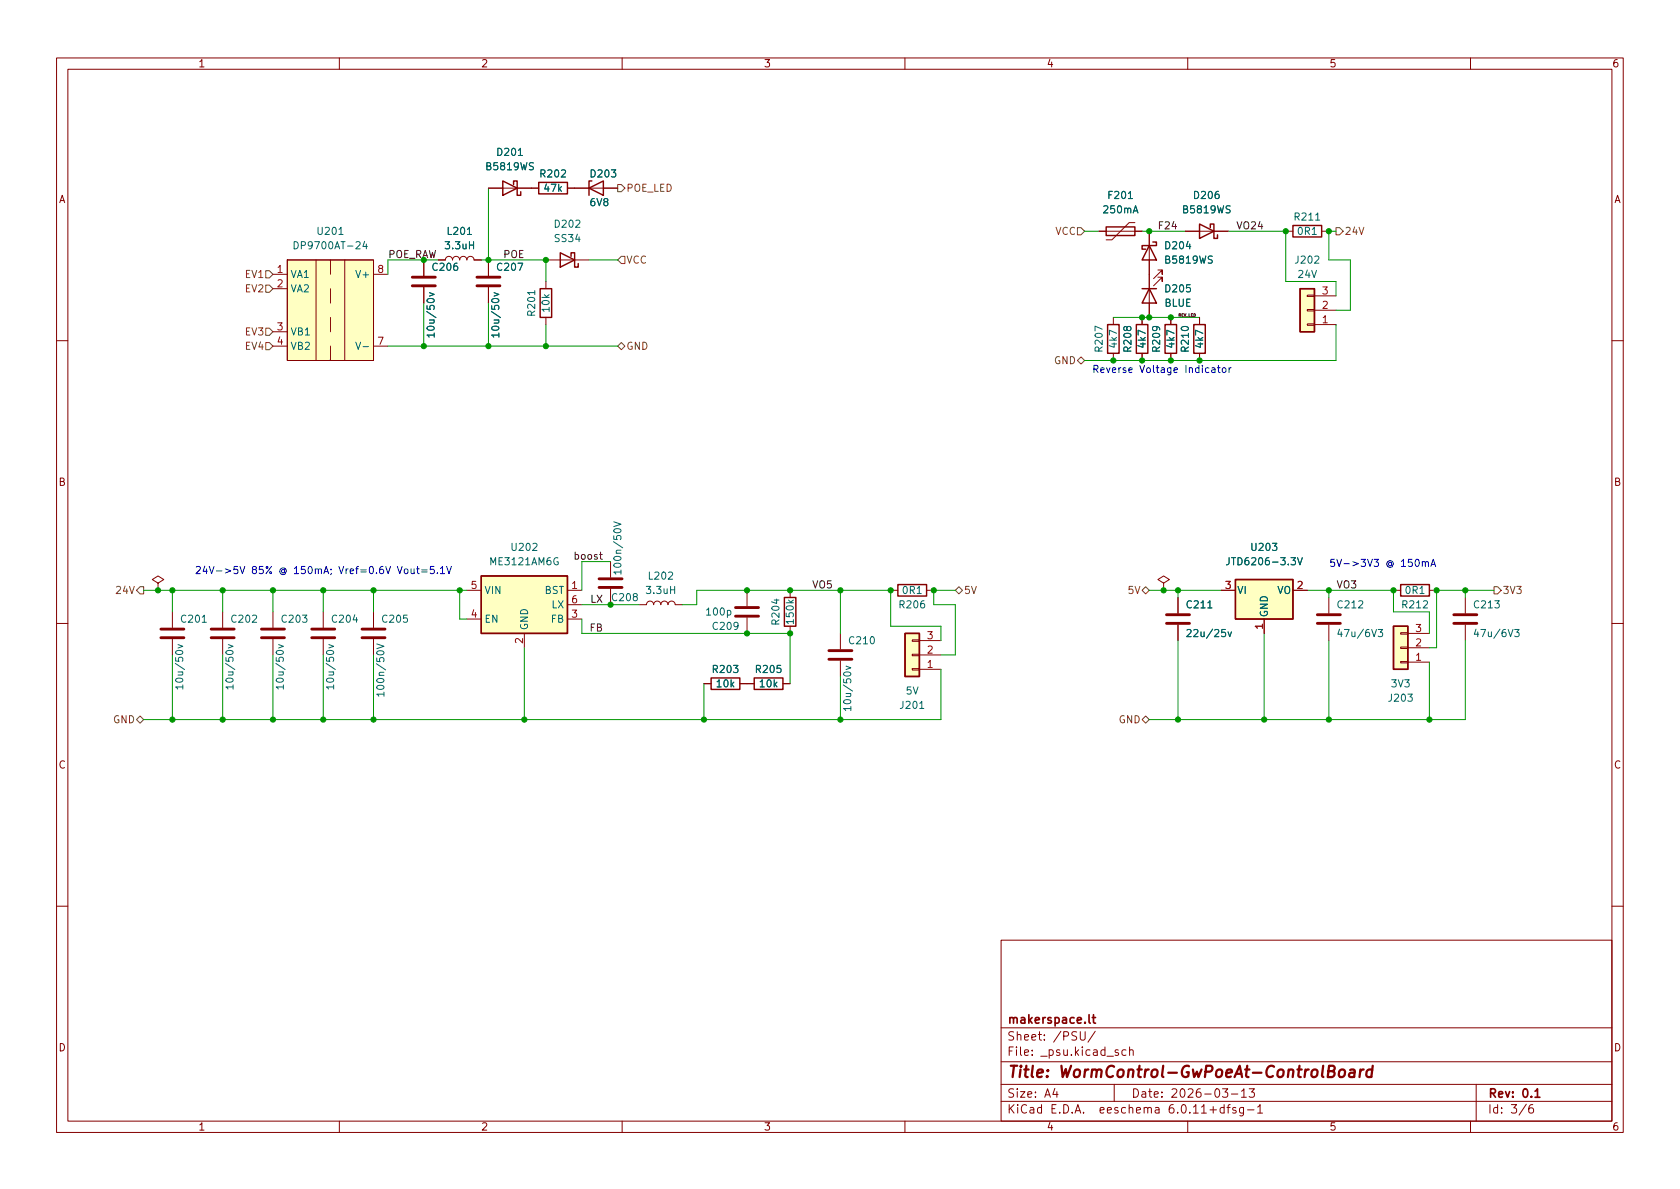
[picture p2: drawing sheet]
<svg xmlns="http://www.w3.org/2000/svg" width="297mm" height="210mm" viewBox="0 0 297 210" stroke-linecap="round" stroke-linejoin="round" font-family="sans-serif">
<g fill="none" stroke="#840000" stroke-width=".18">
<path d="M10 10.2h277v190.1h-277zM12 12.2h273v186.1h-273zM60 10.2v2M110 10.2v2M160 10.2v2M210 10.2v2M260 10.2v2M86.4 33.3h8.8M100.3 33.3h8.9M200.7 39.4h-1.1l-3 3h-1M48.3 48.5h2.5M48.3 51h2.5"/>
<path d="M48.3 58.7h2.5M50.8 46h15.2v17.7h-15.2zM55.9 46v17.7M58.4 46v2.5M58.4 51v2.6M58.4 56.1v2.6M61 46v17.7M66 48.5h2.6M74.9 46v2.8M74.9 50.8v2.8M77.5 46h1.2a.64 .64 0 0 1 .7-.7 .64 .64 0 0 1 .6 .7 .64 .64 0 0 1 .6-.7 .64 .64 0 0 1 .7 .7 .64 .64 0 0 1 .6-.7 .64 .64 0 0 1 .6 .7 .64 .64 0 0 1 .7-.7 .64 .64 0 0 1 .6 .7h1.3M86.4 46v2.8"/>
<path d="M86.4 50.8v2.8M96.5 49.8v1.2M96.5 56.1v1.3M96.5 46h7.6M194.3 40.9h7.6M196.8 56.1v1.3M201.9 56.1v1.3M203.2 40.9v15.2M204.7 47.7h.8v.8v-.8l-1.5 1.6M204.7 49h.8v.8v-.8l-1.5 1.5M207 56.1v1.3M209.5 40.9h7.7"/>
<path d="M212.1 56.1v1.3M227.3 40.9h1.3M231.1 52.2h1.3v.2h-1.3zM231.1 54.7h1.3v.3h-1.3zM231.1 57.3h1.3v.2h-1.3zM232.4 57.4h3.8M232.4 54.9h3.8M232.4 52.3h3.8M233.7 40.9h1.2M10 60.2h2M48.3 61.2h2.5M58.4 61.2v2.5"/>
<path d="M66 61.2h2.6M196.8 62.5v1.2M201.9 62.5v1.2M207 62.5v1.2M212.1 62.5v1.2M285 60.2h2M107.9 99.3v2.8M10 110.2h2M27.9 103.1l1.1-.6-1.1-.7-1 .7 1 .6v1.3M27.9 104.4h.1M30.5 108.2v2.8M30.5 113v2.8"/>
<path d="M39.4 108.2v2.8M39.4 113v2.8M48.3 108.2v2.8M48.3 113v2.8M57.1 108.2v2.8M57.1 113v2.8M66 108.2v2.8M66 113v2.8M82.5 104.4h2.6M82.5 109.5h2.6M92.7 112v2.5M100.3 104.4h2.6"/>
<path d="M100.3 109.5h2.6M100.3 106.9h2.6M107.9 104.1v2.8M113 106.9h1.3a.64 .64 0 0 1 .6-.6 .64 .64 0 0 1 .7 .6 .64 .64 0 0 1 .6-.6 .64 .64 0 0 1 .6 .6 .64 .64 0 0 1 .7-.6 .64 .64 0 0 1 .6 .6 .64 .64 0 0 1 .6-.6 .64 .64 0 0 1 .7 .6h1.2M132.1 104.4v2.8M132.1 109.2v2.8M139.7 104.4v1.3M139.7 110.7v1.3M148.6 112v2.8M148.6 116.8v2.8M157.5 104.4h1.2M161.3 113.2h1.3v.2h-1.3z"/>
<path d="M161.3 115.7h1.3v.2h-1.3zM161.3 118.2h1.3v.3h-1.3zM162.6 118.4h3.8M162.6 115.8h3.8M162.6 113.3h3.8M163.8 104.4h1.3M205.7 103.1l1.1-.6-1.1-.7-1 .7 1 .6v1.3M205.7 104.4h.1M208.3 105.7v2.8M208.3 110.5v2.8M215.9 104.4h2.5M223.5 109.5v2.5"/>
<path d="M228.6 104.4h2.5M234.9 105.7v2.8M234.9 110.5v2.8M246.4 104.4h1.2M247.6 111.9h1.3v.2h-1.3zM247.6 114.4h1.3v.3h-1.3zM247.6 117h1.3v.2h-1.3zM248.9 117.1h3.8M248.9 114.5h3.8M248.9 112h3.8M252.7 104.4h1.3M259.1 105.7v2.8"/>
<path d="M259.1 110.5v2.8M285 110.2h2M124.5 120.9h1.2M130.8 120.9h2.5M138.4 120.9h1.3M10 160.2h2M177 166.3h108v32h-108zM285 160.2h2M60 198.3v2M110 198.3v2M160 198.3v2M177 194.8h108"/>
<path d="M177 191.8h108M177 187.8h108M177 181.8h108M182.5 186.5v.1M182.5 185.7v.1M184.6 183.8v.1M184.6 183v.1M193.6 182.4l-1.2 1.9M197 191.8v3M199.7 185.8l.2-.2 .4 .1 .1 .9M199.7 185.1v1.5M204.3 195.9h.6v.9"/>
<path d="M204.9 196.2l-.5 .1a.29 .29 0 0 0-.2 .2 .29 .29 0 0 0 .2 .3h.5M210 198.3v2M217.7 193.5h1.2M219.5 193l.4-.5v1.5M219.5 194h.9M220.6 196.3h1.1M220.9 192.5h.9l-.5 .6 .4 .1v.7l-.2 .1h-.4l-.2-.1M222.4 195.8l.4-.5v1.5M222.4 196.8h.8M260 198.3v2M261 191.8v6.5M271 195.3a.6 .6 0 0 0-.7 .7v.5l.1 .3h.5l.2-.1 .1-.5-.2-.2-.4-.1-.3 .3"/>
</g>
<path d="M238.7 189.2l.2-.1 .6 .1-.1 1.3M239.5 189.6l-.7 .1a.4 .4 0 0 0-.3 .3 .4 .4 0 0 0 .3 .5l.6-.1M240.5 189.1l-.1 1.4M241.1 189.1l-.4 .1-.2 .3M242.6 189.2a.66 .66 0 0 0-1 .3v.6l.1 .3 .2 .1 .6-.1M242.7 188.5l-.2 2" fill="none" stroke="#840000" stroke-width=".4"/>
<path d="M192.6 179.4v1.3l.2 .2M193.1 179.9h.6M193.3 179.4v1.3l.4 .2" fill="none" stroke="#840000" stroke-width=".3"/>
<g fill="#ffffc2" stroke="#ffffc2" stroke-width=".18">
<path d="M85.1 101.8h15.2v10.2h-15.2z"/>
<path d="M229.9 51h2.5v7.7h-2.5z"/>
<path d="M50.8 46h15.2v17.7h-15.2z"/>
<path d="M160 112h2.6v7.6h-2.6z"/>
<path d="M246.4 110.7h2.5v7.7h-2.5z"/>
<path d="M218.4 102.5h10.2v7h-10.2z"/>
</g>
<g fill="none" stroke="#840000" stroke-width=".25">
<path d="M88.9 32l2.5 1.3-2.5 1.2zM90.8 32.6v-.6h.6v2.5h.7v-.6M95.2 32.3h5.1v2h-5.1zM104.1 33.3l2.6-1.3v2.5zM104.6 32h-.5v2.5M212.1 39.6l2.5 1.3-2.5 1.3zM228.6 39.9h5.1v2h-5.1zM95.5 51h2v5.1h-2zM99.1 44.7l2.5 1.3-2.5 1.2zM101 45.3v-.6h.6v2.5h.6v-.6M195.6 40.1h5.1v1.6h-5.1zM195.8 57.4h2.1v5.1h-2.1z"/>
<path d="M200.9 57.4h2v5.1h-2zM201.9 51h2.6M203.2 43.4l1.3 2.6h-2.6zM203.2 51l1.3 2.6h-2.6zM203.8 42.8h.7v.6h-2.6v.7h.7M206 57.4h2v5.1h-2zM211.1 57.4h2v5.1h-2zM214 40.3v-.7h.6v2.6h.7v-.7M229.9 51h2.5v7.7h-2.5zM85.1 101.8h15.2v10.2h-15.2zM125.7 119.9h5.1v2h-5.1zM133.3 119.9h5.1v2h-5.1z"/>
<path d="M138.7 105.7h2v5h-2zM158.7 103.4h5.1v2h-5.1zM160 112h2.6v7.6h-2.6zM218.4 102.5h10.2v7h-10.2zM246.4 110.7h2.5v7.7h-2.5zM247.6 103.4h5.1v2h-5.1z"/>
</g>
<g fill="none" stroke="#006464" stroke-width=".18">
<path d="M91.7 27.5h.7M94.3 28.8h-.5l-.2 .1v.3l.6 .3 .1 .3-.2 .2h-.5M199.5 35.1h.7M200.4 37.7l.4-1.3 .4 1.3M200.5 37.3h.6M217.5 36.4h-.5l-.2 .1v.4l.6 .2 .1 .3-.2 .3-.5-.1M232.6 38.9h.7M59.9 41.5h.8M63 42.9l.4-.2 .3 .4-.8 .9h.8M64.5 42.7l-.3 .9h.8M64.8 43.2v.8M75.6 52.9a.69 .69 0 0 1 1.2 .3 .72 .72 0 0 1-1.3-.1z"/>
<path d="M75.9 51.8l.9 .3-.9 .3M82.6 41.5h.8M83 43.3h.7M83.7 42.7v1.3M87.1 52.9a.69 .69 0 0 1 1.1 .3 .72 .72 0 0 1-1.3-.1zM87.4 51.8l.8 .3-.8 .3M91.6 46.5h.8l-.5 1.3M94.6 51.4v.7M194.9 58.2l-1.3-.5v.8M210.1 42.7l-.3 .9h.7M214.3 45.3h-.4l-.2 .1v.4l.5 .2 .1 .3-.2 .2h-.5M232 41.5h.7"/>
<path d="M232.5 45.4l.5-.1 .2 .3-.8 .9h.8M62.9 60.5l.4 1.3 .5-1.3M64.2 61.3h1M94.2 96.2l.5-.1 .2 .3-.7 .9h.7M98.6 98.7a.59 .59 0 0 0-.7 .5 .59 .59 0 0 0 .7 .6l.1-.5h-.2M108.5 92.3l1.3 .4-1.3 .4M108.6 93.6a.69 .69 0 0 1 1.2 .3 .72 .72 0 0 1-1.3-.1zM225 96.1h.8l-.5 .5 .4 .1v.5l-.2 .1-.5-.1M228.3 98.6h.8l-.5 .5 .4 .1v.6l-.2 .1-.5-.1M229.4 98.6l.4 1.3 .5-1.3M31.2 115.1a.69 .69 0 0 1 1.1 .3 .72 .72 0 0 1-1.2-.1zM31.5 114l.8 .3-.8 .3"/>
<path d="M35.8 110h.7M40.1 115.1a.69 .69 0 0 1 1.1 .3 .72 .72 0 0 1-1.3-.1zM40.4 114l.8 .3-.8 .3M49 115.1a.69 .69 0 0 1 1.1 .3 .72 .72 0 0 1-1.3-.1zM49.3 114l.8 .3-.8 .3M57.8 115.1a.69 .69 0 0 1 1.2 .3 .72 .72 0 0 1-1.3-.1zM58.1 114l.9 .3-.9 .3M62.7 108.7l-.3 .9h.8M66.6 113.9l1.3 .4-1.3 .4M66.7 115.2a.69 .69 0 0 1 1.2 .3 .72 .72 0 0 1-1.3-.1zM118.2 101.3l.5-.1 .2 .3-.8 .9h.8M118.6 104.3h.7"/>
<path d="M119.3 103.7v1.3M128.6 108l.4-.1 .2 .3-.1 .5h-.5M137.3 105.9v.8l-.9-.3M139.4 106.1l.5 .5M140.3 106.1l-.5 .4M149.3 118.9a.69 .69 0 0 1 1.1 .3 .72 .72 0 0 1-1.2-.1zM149.6 117.8l.8 .3-.8 .3M162.2 105h.7M213.6 107.5h.7M216.6 111.3h-.6v.6l.2-.1 .4 .1 .1 .1-.1 .5-.1 .1-.5-.1M217.1 111.7l.3 .9 .3-.9M242.5 111.3l.5 1.3 .4-1.3"/>
<path d="M243.7 111.3h.8l-.5 .5 .4 .1v.6l-.2 .1-.5-.1M251.1 105h.7M266.7 111.3l.4 1.3 .4-1.3M267.8 111.3h.8l-.4 .5 .3 .1v.6l-.1 .1-.6-.1M162.6 125.3h.7M248.9 122.7h.8l-.4 .5 .3 .1v.6l-.1 .1-.6-.1"/>
</g>
<g fill="none" stroke="#840000" stroke-width=".51">
<path d="M72.9 50.5h4.1M72.9 49h4.1M84.3 50.5h4.1M84.3 49h4.1M28.4 112.8h4.1M28.4 111.2h4.1M37.3 112.8h4.1M37.3 111.2h4.1M46.2 112.8h4.1M46.2 111.2h4.1M55.1 112.8h4.1M55.1 111.2h4.1"/>
<path d="M64 112.8h4.1M64 111.2h4.1M105.9 103.9h4.1M105.9 102.4h4.1M130 107.4h4.1M130 109h4.1M146.6 116.6h4M146.6 115.1h4M206.2 110.2h4.1M206.2 108.7h4.1M232.9 110.2h4.1M232.9 108.7h4.1"/>
<path d="M257 110.2h4.1M257 108.7h4.1"/>
</g>
<g fill="none" stroke="#725600" stroke-width=".18">
<path d="M109.2 32.6h.7l.6 .7-.6 .6h-.7zM47 50.4h.6l.7 .6-.7 .7h-.6zM47 58h.6l.7 .7-.7 .6h-.6zM47 47.9h.6l.7 .6-.7 .6h-.6zM109.2 46l.7-.7h.6v1.3h-.6zM190.5 40.3h.6l.7 .6-.7 .6h-.6zM236.2 40.3h.7l.6 .6-.6 .6h-.7zM47 60.6h.6l.7 .6-.7 .6h-.6zM109.2 61.2l.7-.6 .6 .6-.6 .6zM191.1 63.1l.7 .6-.7 .7-.6-.7zM24.8 103.8h.6v1.2h-.6l-.7-.6zM168.9 104.4l.6-.6 .7 .6-.7 .6z"/>
<path d="M201.9 104.4l.7-.6 .6 .6-.6 .6zM264.2 103.8h.6l.6 .6-.6 .6h-.6zM24.1 127.2l.7-.6 .6 .6-.6 .7zM201.9 127.2l.7-.6 .6 .6-.6 .7z"/>
</g>
<path d="M106 98.1h.5M106.2 97.6v1.1l.3 .2" fill="none" stroke="#0f0f0f" stroke-width=".18"/>
<path d="M199.6 65.5l.6-.2-.1-.2-.3-.1-.2 .2v.6h.5M207.6 65.5l.6-.2-.1-.2-.3-.1-.2 .2v.6h.5M217.3 65v.9M217.7 65l-.4 .3M241.8 98.9l.4 1.3 .4-1.3M242.9 98.9h.8l-.4 .5 .4 .1v.5l-.2 .2-.6-.2M42 100.2h-.6l-.1 .6 .2-.1h.5l.1 .2-.1 .4-.2 .1-.5-.1M42.4 100.2l.5 1.2 .4-1.2M68.2 100.2l.4 1.2 .4-1.2M79 100.2l.4 1.2 .4-1.2" fill="none" stroke="#0000c2" stroke-width=".18"/>
<g fill="none" stroke="#009600" stroke-width=".18">
<path d="M86.4 33.3v12.7M74.9 46h-6.3v2.5M74.9 53.6v7.6M85.1 46h11.4v3.8M86.4 53.6v7.6M96.5 57.4v3.8M104.1 46h5.1M191.8 40.9h2.5M196.8 56.1h15.3M201.9 40.9h7.6M217.2 40.9h10.1v8.9h8.9v2.5M236.2 40.9h-1.3v5.1h3.9v8.9h-2.6"/>
<path d="M236.2 57.4v6.3h-44.4M68.6 61.2h40.6M107.9 99.3h-5v5.1M25.4 104.4h57.1M30.5 104.4v3.8M30.5 115.8v11.4M39.4 104.4v3.8M39.4 115.8v11.4M48.3 104.4v3.8M48.3 115.8v11.4M57.1 104.4v3.8M57.1 115.8v11.4"/>
<path d="M66 104.4v3.8M66 115.8v11.4M81.3 104.4v5.1h1.2M92.7 114.5v12.7M102.9 109.5v2.5h36.8v8.9M102.9 106.9h10.1M120.6 106.9h2.6v-2.5h34.3v6.3h8.9v2.6M148.6 104.4v7.6M148.6 119.6v7.6M166.4 118.4v8.8h-141M168.9 104.4h-3.8v2.5h3.8v8.9h-2.5M203.2 104.4h12.7"/>
<path d="M208.3 104.4v1.3M208.3 113.3v13.9M223.5 112v15.2M231.1 104.4h15.3v3.8h6.3v3.8M234.9 104.4v1.3M234.9 113.3v13.9M252.7 117.1v10.1M259.1 113.3v13.9h-55.9M259.1 104.4v1.3M264.2 104.4h-10.2v10.1h-1.3M124.5 120.9v6.3"/>
</g>
<g fill="#009600" stroke="#009600" stroke-width=".18">
<circle cx="203.2" cy="40.9" r=".46"/>
<circle cx="234.9" cy="40.9" r=".46"/>
<circle cx="227.3" cy="40.9" r=".46"/>
<circle cx="201.9" cy="56.1" r=".46"/>
<circle cx="203.2" cy="56.1" r=".46"/>
<circle cx="207" cy="56.1" r=".46"/>
<circle cx="66" cy="127.2" r=".46"/>
<circle cx="92.7" cy="127.2" r=".46"/>
<circle cx="124.5" cy="127.2" r=".46"/>
<circle cx="81.3" cy="104.4" r=".46"/>
<circle cx="66" cy="104.4" r=".46"/>
<circle cx="57.1" cy="127.2" r=".46"/>
<circle cx="132.1" cy="112" r=".46"/>
<circle cx="107.9" cy="106.9" r=".46"/>
<circle cx="132.1" cy="104.4" r=".46"/>
<circle cx="205.7" cy="104.4" r=".46"/>
<circle cx="148.6" cy="127.2" r=".46"/>
<circle cx="139.7" cy="112" r=".46"/>
<circle cx="157.5" cy="104.4" r=".46"/>
<circle cx="165.1" cy="104.4" r=".46"/>
<circle cx="148.6" cy="104.4" r=".46"/>
<circle cx="139.7" cy="104.4" r=".46"/>
<circle cx="254" cy="104.4" r=".46"/>
<circle cx="223.5" cy="127.2" r=".46"/>
<circle cx="234.9" cy="127.2" r=".46"/>
<circle cx="252.7" cy="127.2" r=".46"/>
<circle cx="259.1" cy="104.4" r=".46"/>
<circle cx="246.4" cy="104.4" r=".46"/>
<circle cx="86.4" cy="46" r=".46"/>
<circle cx="96.5" cy="61.2" r=".46"/>
<circle cx="86.4" cy="61.2" r=".46"/>
<circle cx="96.5" cy="46" r=".46"/>
<circle cx="74.9" cy="61.2" r=".46"/>
<circle cx="39.4" cy="127.2" r=".46"/>
<circle cx="30.5" cy="127.2" r=".46"/>
<circle cx="48.3" cy="104.4" r=".46"/>
<circle cx="48.3" cy="127.2" r=".46"/>
<circle cx="30.5" cy="104.4" r=".46"/>
<circle cx="39.4" cy="104.4" r=".46"/>
<circle cx="27.9" cy="104.4" r=".46"/>
<circle cx="57.1" cy="104.4" r=".46"/>
<circle cx="212.1" cy="63.7" r=".46"/>
<circle cx="207" cy="63.7" r=".46"/>
<circle cx="196.8" cy="63.7" r=".46"/>
<circle cx="201.9" cy="63.7" r=".46"/>
<circle cx="208.3" cy="104.4" r=".46"/>
<circle cx="208.3" cy="127.2" r=".46"/>
<circle cx="234.9" cy="104.4" r=".46"/>
</g>
<g font-size="2.8" fill="#840000">
<text x="178" y="191.2">Title:</text>
<text x="187.3" y="191.2">WormControl-GwPoeAt-ControlBoard</text>
</g>
<g font-size="2.1" fill="#840000">
<text x="178" y="184.5">Sheet:</text>
<text x="178" y="181.5">makerspace.lt</text>
<text x="186.2" y="184.5">/PSU/</text>
<text x="178" y="187.2">File:</text>
<text x="184.4" y="187.2">_psu.kicad_sch</text>
<text x="178" y="197.4">KiCad</text>
<text x="178" y="194.6">Size:</text>
<text x="184.7" y="194.6">A4</text>
<text x="185.7" y="197.4">E.D.A.</text>
<text x="194.6" y="197.4">eeschema</text>
<text x="200" y="194.6">Date:</text>
<text x="207" y="197.4">6.0.11+dfsg-1</text>
<text x="207" y="194.6">2026-03-13</text>
<text x="263" y="194.6">Rev:</text>
<text x="263" y="197.4">Id:</text>
<text x="267.1" y="197.4">3/6</text>
<text x="269.1" y="194.6">0.1</text>
</g>
<g font-size="1.8" fill="#840000">
<text x="35" y="12.3">1</text>
<text x="85" y="12.3">2</text>
<text x="135" y="12.3">3</text>
<text x="185" y="12.3">4</text>
<text x="235" y="12.3">5</text>
<text x="285" y="12.3">6</text>
<text x="10.4" y="36.3">A</text>
<text x="285.4" y="36.3">A</text>
<text x="10.3" y="86.3">B</text>
<text x="285.3" y="86.3">B</text>
<text x="10.3" y="136.3">C</text>
<text x="285.3" y="136.3">C</text>
<text x="10.3" y="186.3">D</text>
<text x="285.3" y="186.3">D</text>
<text x="35" y="200.3">1</text>
<text x="85" y="200.3">2</text>
<text x="135" y="200.3">3</text>
<text x="185" y="200.3">4</text>
<text x="235" y="200.3">5</text>
<text x="285" y="200.3">6</text>
</g>
<g font-size="1.8" fill="#006464">
<text x="87.6" y="27.9">D201</text>
<text x="85.7" y="30.5">B5819WS</text>
<text x="95.3" y="31.8">R202</text>
<text x="96" y="34.3">47k</text>
<text x="104.1" y="31.8">D203</text>
<text x="195.7" y="35.6">F201</text>
<text x="210.8" y="35.6">D206</text>
<text x="55.9" y="41.9">U201</text>
<text x="78.9" y="41.9">L201</text>
<text x="97.8" y="40.6">D202</text>
<text x="104.1" y="36.8">6V8</text>
<text x="194.8" y="38.1">250mA</text>
<text x="208.9" y="38.1">B5819WS</text>
<text x="228.6" y="39.4">R211</text>
<text x="229.2" y="41.9">0R1</text>
<text x="51.6" y="44.5">DP9700AT-24</text>
<text x="78.5" y="44.5">3.3uH</text>
<text x="97.8" y="43.2">SS34</text>
<text x="205.7" y="44.5">D204</text>
<text x="205.7" y="47">B5819WS</text>
<text x="228.8" y="47">J202</text>
<text x="51.3" y="49.5">VA1</text>
<text x="51.3" y="52.1">VA2</text>
<text x="62.7" y="49.5">V+</text>
<text x="76.2" y="48.3">C206</text>
<text x="87.6" y="48.3">C207</text>
<text x="205.8" y="52.1">D205</text>
<text x="229.3" y="49.5">24V</text>
<text x="51.3" y="59.7">VB1</text>
<text x="77.2" y="59.9" transform="rotate(-90 77.2 59.9)">10u/50v</text>
<text x="88.7" y="59.9" transform="rotate(-90 88.7 59.9)">10u/50v</text>
<text x="95" y="56.1" transform="rotate(-90 95 56.1)">R201</text>
<text x="97.5" y="55.4" transform="rotate(-90 97.5 55.4)">10k</text>
<text x="205.8" y="54.6">BLUE</text>
<text x="51.3" y="62.2">VB2</text>
<text x="195.3" y="62.5" transform="rotate(-90 195.3 62.5)">R207</text>
<text x="197.9" y="61.7" transform="rotate(-90 197.9 61.7)">4k7</text>
<text x="200.4" y="62.5" transform="rotate(-90 200.4 62.5)">R208</text>
<text x="203" y="61.7" transform="rotate(-90 203 61.7)">4k7</text>
<text x="205.5" y="62.5" transform="rotate(-90 205.5 62.5)">R209</text>
<text x="208" y="61.7" transform="rotate(-90 208 61.7)">4k7</text>
<text x="210.6" y="62.5" transform="rotate(-90 210.6 62.5)">R210</text>
<text x="213.1" y="61.7" transform="rotate(-90 213.1 61.7)">4k7</text>
<text x="86.4" y="100.3">ME3121AM6G</text>
<text x="90.2" y="97.8">U202</text>
<text x="110.2" y="101.8" transform="rotate(-90 110.2 101.8)">100n/50V</text>
<text x="216.6" y="100.3">JTD6206-3.3V</text>
<text x="221" y="97.8">U203</text>
<text x="85.6" y="105.4">VIN</text>
<text x="96.2" y="105.4">BST</text>
<text x="97.4" y="108">LX</text>
<text x="108" y="106.7">C208</text>
<text x="114" y="105.4">3.3uH</text>
<text x="114.4" y="102.9">L202</text>
<text x="158.8" y="108">R206</text>
<text x="159.4" y="105.4">0R1</text>
<text x="209.6" y="108">C211</text>
<text x="218.7" y="105.4">VI</text>
<text x="225.8" y="105.4">VO</text>
<text x="236.2" y="108">C212</text>
<text x="247.7" y="108">R212</text>
<text x="248.3" y="105.4">0R1</text>
<text x="260.4" y="108">C213</text>
<text x="31.8" y="110.5">C201</text>
<text x="40.6" y="110.5">C202</text>
<text x="49.5" y="110.5">C203</text>
<text x="58.4" y="110.5">C204</text>
<text x="67.3" y="110.5">C205</text>
<text x="85.6" y="110.5">EN</text>
<text x="93.7" y="111.5" transform="rotate(-90 93.7 111.5)">GND</text>
<text x="97.3" y="110.5">FB</text>
<text x="124.6" y="109.2">100p</text>
<text x="125.8" y="111.8">C209</text>
<text x="138.2" y="110.7" transform="rotate(-90 138.2 110.7)">R204</text>
<text x="140.7" y="110.6" transform="rotate(-90 140.7 110.6)">150k</text>
<text x="209.6" y="113">22u/25v</text>
<text x="224.5" y="109.2" transform="rotate(-90 224.5 109.2)">GND</text>
<text x="236.2" y="113">47u/6V3</text>
<text x="260.4" y="113">47u/6V3</text>
<text x="125.7" y="119.4">R203</text>
<text x="133.4" y="119.4">R205</text>
<text x="149.9" y="114.3">C210</text>
<text x="32.8" y="122.2" transform="rotate(-90 32.8 122.2)">10u/50v</text>
<text x="41.7" y="122.2" transform="rotate(-90 41.7 122.2)">10u/50v</text>
<text x="50.6" y="122.2" transform="rotate(-90 50.6 122.2)">10u/50v</text>
<text x="59.4" y="122.2" transform="rotate(-90 59.4 122.2)">10u/50v</text>
<text x="68.3" y="123.4" transform="rotate(-90 68.3 123.4)">100n/50V</text>
<text x="126.5" y="121.9">10k</text>
<text x="134.1" y="121.9">10k</text>
<text x="150.9" y="126" transform="rotate(-90 150.9 126)">10u/50v</text>
<text x="158.9" y="125.7">J201</text>
<text x="160.1" y="123.2">5V</text>
<text x="245.3" y="124.5">J203</text>
<text x="245.8" y="121.9">3V3</text>
</g>
<g font-size="1.8" fill="#725600">
<text x="110.7" y="34.3">POE_LED</text>
<text x="186.5" y="41.9">VCC</text>
<text x="237.7" y="41.9">24V</text>
<text x="110.7" y="47">VCC</text>
<text x="43.2" y="52.1">EV2</text>
<text x="43.2" y="49.5">EV1</text>
<text x="43.2" y="59.7">EV3</text>
<text x="43.2" y="62.2">EV4</text>
<text x="110.7" y="62.2">GND</text>
<text x="186.3" y="64.8">GND</text>
<text x="20.3" y="105.4">24V</text>
<text x="170.4" y="105.4">5V</text>
<text x="199.3" y="105.4">5V</text>
<text x="265.6" y="105.4">3V3</text>
<text x="19.9" y="128.3">GND</text>
<text x="197.7" y="128.3">GND</text>
</g>
<g font-size="1.8" fill="#0f0f0f">
<text x="204.6" y="40.5">F24</text>
<text x="218.5" y="40.5">VO24</text>
<text x="88.9" y="45.6">POE</text>
<text x="101.3" y="99">boost</text>
<text x="104.3" y="106.6">LX</text>
<text x="143.5" y="104">VO5</text>
<text x="236.2" y="104">VO3</text>
<text x="104.2" y="111.7">FB</text>
</g>
<text font-size="1.8" fill="#009600" x="68.6" y="45.6">POE_RAW</text>
<g font-size="1.8" fill="#a90000">
<text x="48.8" y="48.3">1</text>
<text x="48.8" y="50.8">2</text>
<text x="66.6" y="48.3">8</text>
<text x="233.6" y="52.1">3</text>
<text x="48.8" y="58.4">3</text>
<text x="233.6" y="57.1">1</text>
<text x="233.6" y="54.6">2</text>
<text x="48.8" y="61">4</text>
<text x="66.6" y="61">7</text>
<text x="83.1" y="104.1">5</text>
<text x="100.9" y="104.1">1</text>
<text x="100.9" y="106.7">6</text>
<text x="216.5" y="104.1">3</text>
<text x="229.2" y="104.1">2</text>
<text x="83.1" y="109.2">4</text>
<text x="92.5" y="114" transform="rotate(-90 92.5 114)">2</text>
<text x="100.9" y="109.2">3</text>
<text x="163.8" y="113">3</text>
<text x="223.3" y="111.4" transform="rotate(-90 223.3 111.4)">1</text>
<text x="250.1" y="111.8">3</text>
<text x="163.8" y="118.1">1</text>
<text x="163.8" y="115.6">2</text>
<text x="250.1" y="116.8">1</text>
<text x="250.1" y="114.3">2</text>
</g>
<g font-size="1.8" fill="#0000c2">
<text x="193" y="65.9">Reverse</text>
<text x="201.5" y="65.9">Voltage</text>
<text x="209.6" y="65.9">Indicator</text>
<text x="34.4" y="101.5">24V-&gt;5V</text>
<text x="44.4" y="101.5">85%</text>
<text x="49.4" y="101.5">@ 150mA;</text>
<text x="60.3" y="101.5">Vref=0.6V</text>
<text x="70.8" y="101.5">Vout=5.1V</text>
<text x="234.9" y="100.2">5V-&gt;3V3</text>
<text x="245" y="100.2">@ 150mA</text>
</g>
<text font-size=".7" fill="#0f0f0f" x="208.3" y="56">REV_LED</text>
</svg>
